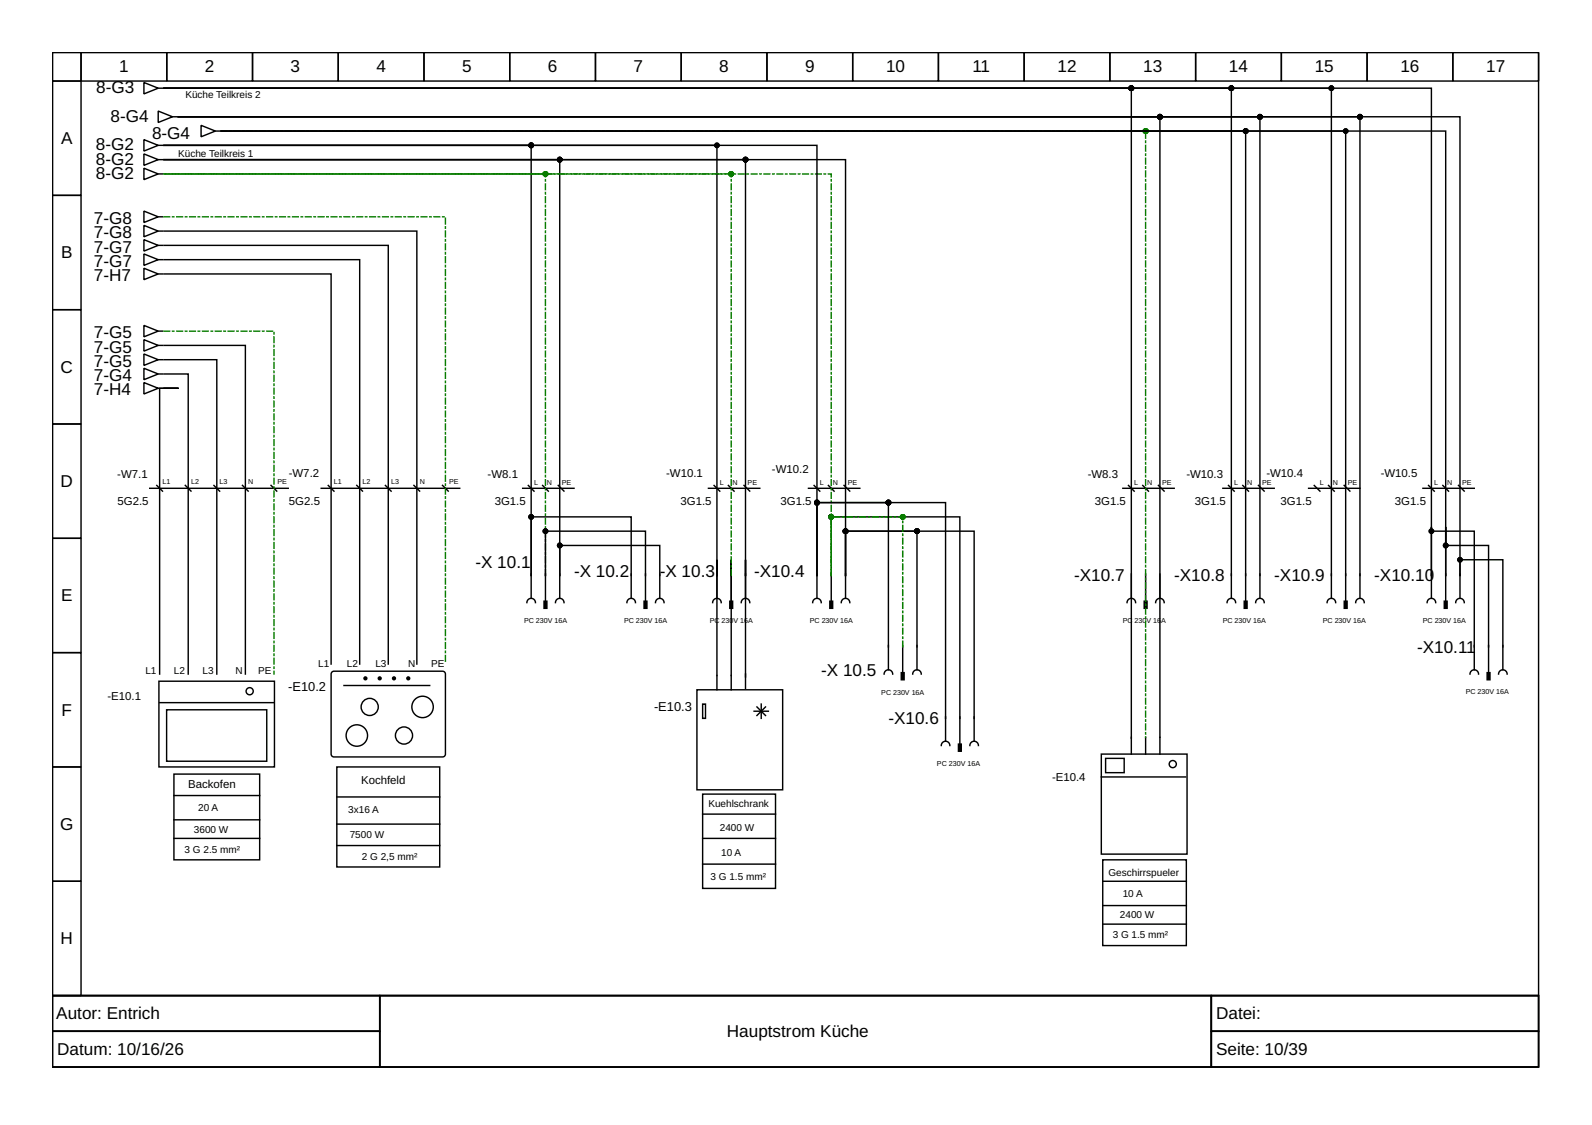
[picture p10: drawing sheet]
<svg xmlns="http://www.w3.org/2000/svg" width="297mm" height="210mm" viewBox="0 0 297 210" stroke-linecap="round" stroke-linejoin="round" font-family="sans-serif">
<g fill="none" stroke="#000" stroke-width=".27">
<path d="M9.8 9.8h277.3v176h-277.3zM9.8 9.8h5.3v5.3h-5.3zM9.8 15.1h5.3v21.4h-5.3zM15.1 9.8h16v5.3h-16zM26.9 15.4l2.6 1.1-2.6 1zM29.5 16.5h.8M30.6 16.5h180.5v121.2M30.6 16.5h217.8v90.9M30.6 16.5h199.1v90.9M30.6 16.5h236.5v90.9v-9.1v.8h8v21.6M31.1 9.8h16v5.3h-16zM47.1 9.8h16v5.3h-16z"/>
<path d="M63.1 9.8h16v5.3h-16zM79.1 9.8h16v5.3h-16zM95.1 9.8h16v5.3h-16zM111.1 9.8h16v5.3h-16zM127.1 9.8h16v5.3h-16zM143.1 9.8h16v5.3h-16zM159.1 9.8h16v5.3h-16zM175.1 9.8h16v5.3h-16zM191.1 9.8h16v5.3h-16zM207.1 9.8h16v5.3h-16zM223.1 9.8h16v5.3h-16zM239.1 9.8h16v5.3h-16z"/>
<path d="M255.1 9.8h16v5.3h-16zM271.1 9.8h16v5.3h-16zM9.8 36.5h5.3v21.3h-5.3zM26.9 31.4l2.6 1.1-2.6 1zM26.9 39.4l2.6 1.1-2.6 1zM26.9 28.7l2.6 1.1-2.6 1.1zM26.9 26.1l2.6 1-2.6 1.1zM29.5 32.5h.8M29.5 29.8h.8M29.5 27.1h.8M29.5 20.7l2.7 1.1-2.7 1.1zM30.6 29.8h108.5v96.5"/>
<path d="M30.6 27.1h103.2v101.6M30.6 27.1h68.5v80.3v-11h18.7v11M30.6 29.8h127.2v77.6M30.6 29.8h73.8v77.6v-5.6h18.7v5.6M30.6 27.1h121.8v80.3M32.2 21.8h.8M33.3 21.8h183.1v118.9M33.3 21.8h239.1v85.6v-3h8v16.3M33.3 21.8h220.4v85.6M33.3 21.8h201.8v85.6M37.5 23.4l2.7 1.1-2.7 1zM40.2 24.5h.8"/>
<path d="M41.3 24.5h191.1v82.9M41.3 24.5h228.4v82.9v-9.1v3.5h8v18.9M41.3 24.5h209.8v82.9M9.8 57.8h5.3v21.3h-5.3zM26.9 50l2.6 1.1-2.6 1.1zM26.9 47.4l2.6 1-2.6 1.1zM26.9 42.1l2.6 1-2.6 1.1zM26.9 44.7l2.6 1.1-2.6 1zM29.5 51.1h.8M29.5 48.4h.8M29.5 43.1h.8M29.5 45.8h.8"/>
<path d="M29.5 40.5h.8M30.6 48.4h36.5v75.5M30.6 43.1h47.2v80.8M30.6 51.1h31.2v72.8M30.6 45.8h41.8v78.1M9.8 79.1h5.3v21.3h-5.3zM26.9 63.4l2.6 1-2.6 1.1zM26.9 60.7l2.6 1.1-2.6 1zM26.9 68.7l2.6 1.1-2.6 1zM26.9 71.4l2.6 1-2.6 1.1zM26.9 66l2.6 1.1-2.6 1.1zM29.5 64.4h.8"/>
<path d="M29.5 61.8h.8M29.5 69.8h.8M29.5 72.4h.8M29.5 67.1h.8M30.6 69.8h4.5v56M30.6 64.4h15.2v61.4M30.6 67.1h9.9v58.7M30.6 72.4h2.7h-3.5v53.4M27.9 91.1h25.9M29.3 90.6l1 1M34.6 90.6l1 1M39.9 90.6l1.1 1"/>
<path d="M45.2 90.6l1.1 1M50.6 90.6l1 1M59.9 91.1h25.9M61.2 90.6l1.1 1M66.6 90.6l1 1M71.9 90.6l1.1 1M77.2 90.6l1.1 1M82.6 90.6l1 1M97.5 91.1h9.6M98.6 90.6l1 1M101.2 90.6l1.1 1M104.2 90.6l1 1"/>
<path d="M132.2 91.1h9.6M133.2 90.6l1.1 1M135.9 90.6l1.1 1M138.8 90.6l1.1 1M150.8 91.1h9.6M151.9 90.6l1.1 1M154.6 90.6l1 1M157.5 90.6l1 1M209.5 91.1h9.6M210.6 90.6l1 1M213.2 90.6l1.1 1M216.1 90.6l1.1 1"/>
<path d="M228.2 91.1h9.5M229.2 90.6l1.1 1M231.9 90.6l1 1M234.8 90.6l1.1 1M244.2 91.1h9.5M245.2 90.6l1.1 1M247.9 90.6l1 1M250.8 90.6l1.1 1M265.5 91.1h9.6M266.5 90.6l1.1 1M269.2 90.6l1.1 1M272.1 90.6l1.1 1"/>
<path d="M9.8 100.4h5.3v21.4h-5.3zM98.3 112.4a.8 .8 0 0 1 .8-.8 .8 .8 0 0 1 .8 .8M99.1 107.1v4.5M101.8 107.1v5.1M101.8 107.4v-8.3h18.6v8.3M103.6 112.4a.8 .8 0 0 1 .8-.8 .8 .8 0 0 1 .8 .8M104.4 107.1v4.5M117 112.4a.8 .8 0 0 1 .8-.8 .8 .8 0 0 1 .8 .8M117.8 107.1v4.5M120.4 107.1v5.1M122.3 112.4a.8 .8 0 0 1 .8-.8 .8 .8 0 0 1 .8 .8M123.1 107.1v4.5"/>
<path d="M133 112.4a.8 .8 0 0 1 .8-.8 .8 .8 0 0 1 .8 .8M133.8 107.1v4.5M136.4 107.1v5.1M136.4 107.4v-3v24.3M138.3 112.4a.8 .8 0 0 1 .8-.8 .8 .8 0 0 1 .8 .8M139.1 107.1v4.5M151.6 112.4a.8 .8 0 0 1 .8-.8 .8 .8 0 0 1 .8 .8M152.4 107.4v-13.6h24v40.2M152.4 107.4v-13.6h13.4v26.9M152.4 107.1v4.5M155.1 107.4v-11h24v37.6M155.1 107.1v5.1"/>
<path d="M157 112.4a.8 .8 0 0 1 .8-.8 .8 .8 0 0 1 .8 .8M157.8 107.4v-8.3h24v34.9M157.8 107.4v-8.3h13.3v21.6M157.8 107.1v4.5M210.3 112.4a.8 .8 0 0 1 .8-.8 .8 .8 0 0 1 .8 .8M211.1 107.1v4.5M213.8 107.1v5.1M215.6 112.4a.8 .8 0 0 1 .8-.8 .8 .8 0 0 1 .8 .8M216.4 107.1v4.5M228.9 112.4a.8 .8 0 0 1 .8-.8 .8 .8 0 0 1 .8 .8M229.7 107.1v4.5M232.4 107.1v5.1"/>
<path d="M234.3 112.4a.8 .8 0 0 1 .8-.8 .8 .8 0 0 1 .8 .8M235.1 107.1v4.5M247.6 112.4a.8 .8 0 0 1 .8-.8 .8 .8 0 0 1 .8 .8M248.4 107.1v4.5M251.1 107.1v5.1M252.9 112.4a.8 .8 0 0 1 .8-.8 .8 .8 0 0 1 .8 .8M253.7 107.1v4.5M266.3 112.4a.8 .8 0 0 1 .8-.8 .8 .8 0 0 1 .8 .8M267.1 107.1v4.5M269.7 107.1v5.1M271.6 112.4a.8 .8 0 0 1 .8-.8 .8 .8 0 0 1 .8 .8M272.4 107.1v4.5"/>
<path d="M9.8 121.8h5.3v21.3h-5.3zM29.6 127.1h21.6v16h-21.6zM29.8 131.1h21.3M31.1 132.4h18.7v9.6h-18.7zM61.9 125.5l.4-.3 20.5 .1 .3 .5-.1 15.2-.4 .2h-20.6l-.2-.5zM64.2 127.9h16M130 128.7h16v18.7h-16zM131.1 131.4h.5v2.6h-.5zM139.1 125.8v2.6M140.7 132.7h2.7M141.2 131.9l1.6 1.6M142 131.4v2.6"/>
<path d="M142.8 131.9l-1.6 1.6M165 125.8a.8 .8 0 0 1 .8-.8 .8 .8 0 0 1 .8 .8M165.8 120.4v4.6M168.4 120.4v5.1M170.3 125.8a.8 .8 0 0 1 .8-.8 .8 .8 0 0 1 .8 .8M171.1 120.4v4.6M175.6 139.1a.8 .8 0 0 1 .8-.8 .8 .8 0 0 1 .8 .8M176.4 133.8v4.5M179.1 133.8v5M181 139.1a.8 .8 0 0 1 .8-.8 .8 .8 0 0 1 .8 .8M181.8 133.8v4.5M211.1 137.6v3.1"/>
<path d="M213.8 137.6v3.1M274.3 125.8a.8 .8 0 0 1 .8-.8 .8 .8 0 0 1 .8 .8M275.1 120.4v4.6M277.7 120.4v5.1M279.6 125.8a.8 .8 0 0 1 .8-.8 .8 .8 0 0 1 .8 .8M280.4 120.4v4.6M9.8 143.1h5.3v21.3h-5.3zM32.5 144.4h15.9v16h-15.9zM32.5 156.4h15.9M32.5 153h15.9M32.5 148.4h15.9M62.8 143.1h19.2v18.7h-19.2z"/>
<path d="M62.8 157.8h19.2M62.8 153.8h19.2M62.8 148.7h19.2M131.1 148.2h13.6v17.6h-13.6zM131.1 156.4h13.6M131.1 151.9h13.6M205.5 140.7h16v18.7h-16zM205.5 145h15.7M206.3 141.5h3.5v2.7h-3.5zM9.8 164.4h5.3v21.4h-5.3zM131.1 161.2h13.6M205.8 160.4h15.5v16h-15.5z"/>
<path d="M205.8 172.4h15.5M205.8 164.4h15.5M205.8 169h15.5M9.8 185.8h277.3v13.3h-277.3zM9.8 185.8h61v6.6h-61zM9.8 192.4h61v6.7h-61zM70.8 185.8h155.2v13.3h-155.2zM226 185.8h61.1v6.6h-61.1zM226 192.4h61.1v6.7h-61.1z"/>
<circle cx="46.6" cy="129" r=".67"/>
<circle cx="66.6" cy="137.2" r="2"/>
<circle cx="69" cy="131.9" r="1.6"/>
<circle cx="75.4" cy="137.2" r="1.6"/>
<circle cx="78.8" cy="131.9" r="2"/>
<circle cx="218.8" cy="142.6" r=".67"/>
</g>
<g fill="#000" stroke="#000" stroke-width=".27">
<path d="M101.5 112.2h.5v1.3h-.5z" fill-rule="evenodd"/>
<path d="M120.2 112.2h.5v1.3h-.5z" fill-rule="evenodd"/>
<path d="M136.2 112.2h.5v1.3h-.5z" fill-rule="evenodd"/>
<path d="M154.8 112.2h.6v1.3h-.6z" fill-rule="evenodd"/>
<path d="M213.5 112.2h.5v1.3h-.5z" fill-rule="evenodd"/>
<path d="M232.1 112.2h.6v1.3h-.6z" fill-rule="evenodd"/>
<path d="M250.8 112.2h.5v1.3h-.5z" fill-rule="evenodd"/>
<path d="M269.5 112.2h.5v1.3h-.5z" fill-rule="evenodd"/>
<path d="M168.2 125.5h.5v1.3h-.5z" fill-rule="evenodd"/>
<path d="M178.8 138.8h.6v1.4h-.6z" fill-rule="evenodd"/>
<path d="M277.5 125.5h.5v1.3h-.5z" fill-rule="evenodd"/>
<circle cx="211.1" cy="16.5" r=".4"/>
<circle cx="229.7" cy="16.5" r=".4"/>
<circle cx="248.4" cy="16.5" r=".4"/>
<circle cx="99.1" cy="27.1" r=".4"/>
<circle cx="104.4" cy="29.8" r=".4"/>
<circle cx="133.8" cy="27.1" r=".4"/>
<circle cx="139.1" cy="29.8" r=".4"/>
<circle cx="216.4" cy="21.8" r=".4"/>
<circle cx="232.4" cy="24.5" r=".4"/>
<circle cx="235.1" cy="21.8" r=".4"/>
<circle cx="251.1" cy="24.5" r=".4"/>
<circle cx="253.7" cy="21.8" r=".4"/>
<circle cx="99.1" cy="96.4" r=".4"/>
<circle cx="101.8" cy="99.1" r=".4"/>
<circle cx="152.4" cy="93.8" r=".4"/>
<circle cx="155.1" cy="96.4" r=".4"/>
<circle cx="157.8" cy="99.1" r=".4"/>
<circle cx="165.8" cy="93.8" r=".4"/>
<circle cx="171.1" cy="99.1" r=".4"/>
<circle cx="267.1" cy="99.1" r=".4"/>
<circle cx="104.4" cy="101.8" r=".4"/>
<circle cx="269.7" cy="101.8" r=".4"/>
<circle cx="272.4" cy="104.4" r=".4"/>
<circle cx="68.2" cy="126.6" r=".27"/>
<circle cx="70.8" cy="126.6" r=".27"/>
<circle cx="73.5" cy="126.6" r=".27"/>
<circle cx="76.2" cy="126.6" r=".27"/>
</g>
<path d="M41.3 24.5h172.5v113.1M30.6 40.5h52.5v83.4M30.6 61.8h20.5v64M101.8 107.4v-74.9h-71.2M136.4 107.4v-74.9h-105.8M155.1 107.4v-74.9h-124.5M168.4 120.7v-24.3h-13.3v11" fill="none" stroke="#087c00" stroke-width=".27" stroke-dasharray="1.1 .5 .3 .5"/>
<g fill="#087c00" stroke="#087c00" stroke-width=".27">
<circle cx="213.8" cy="24.5" r=".4"/>
<circle cx="168.4" cy="96.4" r=".4"/>
<circle cx="155.1" cy="96.4" r=".4"/>
<circle cx="101.8" cy="32.5" r=".4"/>
<circle cx="136.4" cy="32.5" r=".4"/>
</g>
<g font-size="3.2">
<text x="18" y="17.4">8-G3</text>
<text x="22.2" y="13.5">1</text>
<text x="38.2" y="13.5">2</text>
<text x="54.2" y="13.5">3</text>
<text x="70.2" y="13.5">4</text>
<text x="86.2" y="13.5">5</text>
<text x="102.2" y="13.5">6</text>
<text x="118.2" y="13.5">7</text>
<text x="134.2" y="13.5">8</text>
<text x="150.2" y="13.5">9</text>
<text x="165.3" y="13.5">10</text>
<text x="181.4" y="13.5">11</text>
<text x="197.3" y="13.5">12</text>
<text x="213.3" y="13.5">13</text>
<text x="229.3" y="13.5">14</text>
<text x="245.3" y="13.5">15</text>
<text x="261.3" y="13.5">16</text>
<text x="277.3" y="13.5">17</text>
<text x="20.6" y="22.7">8-G4</text>
<text x="11.4" y="26.9">A</text>
<text x="17.9" y="28.1">8-G2</text>
<text x="28.4" y="25.9">8-G4</text>
<text x="17.9" y="33.4">8-G2</text>
<text x="17.9" y="30.7">8-G2</text>
<text x="17.5" y="41.8">7-G8</text>
<text x="17.5" y="44.4">7-G8</text>
<text x="17.5" y="47.1">7-G7</text>
<text x="11.4" y="48.2">B</text>
<text x="17.5" y="52.4">7-H7</text>
<text x="17.5" y="49.8">7-G7</text>
<text x="17.5" y="65.8">7-G5</text>
<text x="17.5" y="63.1">7-G5</text>
<text x="11.3" y="69.5">C</text>
<text x="17.5" y="71.1">7-G4</text>
<text x="17.5" y="68.4">7-G5</text>
<text x="17.5" y="73.8">7-H4</text>
<text x="11.3" y="90.8">D</text>
<text x="88.7" y="106.1">-X 10.1</text>
<text x="107.1" y="107.7">-X 10.2</text>
<text x="123.1" y="107.7">-X 10.3</text>
<text x="140.7" y="107.7">-X10.4</text>
<text x="11.4" y="112.2">E</text>
<text x="200.4" y="108.4">-X10.7</text>
<text x="219.1" y="108.4">-X10.8</text>
<text x="237.7" y="108.4">-X10.9</text>
<text x="256.4" y="108.4">-X10.10</text>
<text x="264.4" y="121.8">-X10.11</text>
<text x="153.2" y="126">-X 10.5</text>
<text x="11.5" y="133.5">F</text>
<text x="165.8" y="135.1">-X10.6</text>
<text x="11.2" y="154.8">G</text>
<text x="11.3" y="176.2">H</text>
<text x="10.5" y="190.2">Autor: Entrich</text>
<text x="226.9" y="190.2">Datei:</text>
<text x="10.7" y="196.8">Datum: 10/16/26</text>
<text x="135.6" y="193.5">Hauptstrom Küche</text>
<text x="226.9" y="196.8">Seite: 10/39</text>
</g>
<g font-size="2.4">
<text x="53.8" y="129">-E10.2</text>
<text x="122" y="132.7">-E10.3</text>
</g>
<g font-size="2.1">
<text x="21.9" y="89.2">-W7.1</text>
<text x="53.9" y="89">-W7.2</text>
<text x="91" y="89.2">-W8.1</text>
<text x="124.3" y="89">-W10.1</text>
<text x="144" y="88.2">-W10.2</text>
<text x="203" y="89.2">-W8.3</text>
<text x="221.3" y="89.2">-W10.3</text>
<text x="236.3" y="89">-W10.4</text>
<text x="257.6" y="89">-W10.5</text>
<text x="21.9" y="94.3">5G2.5</text>
<text x="53.9" y="94.3">5G2.5</text>
<text x="92.3" y="94.3">3G1.5</text>
<text x="127" y="94.3">3G1.5</text>
<text x="145.6" y="94.3">3G1.5</text>
<text x="204.3" y="94.3">3G1.5</text>
<text x="222.9" y="94.3">3G1.5</text>
<text x="238.9" y="94.3">3G1.5</text>
<text x="260.3" y="94.3">3G1.5</text>
<text x="20.1" y="130.6">-E10.1</text>
<text x="35.1" y="147.1">Backofen</text>
<text x="67.4" y="146.3">Kochfeld</text>
<text x="196.3" y="145.8">-E10.4</text>
</g>
<g font-size="1.9">
<text x="34.6" y="18.3">Küche Teilkreis 2</text>
<text x="33.3" y="29.3">Küche Teilkreis 1</text>
<text x="27.1" y="125.8">L1</text>
<text x="32.5" y="125.8">L2</text>
<text x="37.8" y="125.8">L3</text>
<text x="43.9" y="125.8">N</text>
<text x="48.2" y="125.8">PE</text>
<text x="59.4" y="124.4">L1</text>
<text x="64.7" y="124.4">L2</text>
<text x="70" y="124.4">L3</text>
<text x="76.2" y="124.4">N</text>
<text x="80.4" y="124.4">PE</text>
<text x="36.2" y="155.4">3600 W</text>
<text x="37" y="151.4">20 A</text>
<text x="65" y="151.6">3x16 A</text>
<text x="132.2" y="150.6">Kuehlschrank</text>
<text x="134.3" y="155.1">2400 W</text>
<text x="34.5" y="159.1">3 G 2.5 mm²</text>
<text x="65.2" y="156.3">7500 W</text>
<text x="67.5" y="160.4">2 G 2,5 mm²</text>
<text x="134.6" y="159.6">10 A</text>
<text x="132.6" y="164.2">3 G 1.5 mm²</text>
<text x="206.8" y="163.4">Geschirrspueler</text>
<text x="209.5" y="167.4">10 A</text>
<text x="209" y="171.4">2400 W</text>
<text x="207.6" y="175.1">3 G 1.5 mm²</text>
</g>
<g font-size="1.3">
<text x="30.3" y="90.3">L1</text>
<text x="35.7" y="90.3">L2</text>
<text x="41" y="90.3">L3</text>
<text x="46.3" y="90.3">N</text>
<text x="51.8" y="90.3">PE</text>
<text x="62.3" y="90.3">L1</text>
<text x="67.6" y="90.3">L2</text>
<text x="73" y="90.3">L3</text>
<text x="78.3" y="90.3">N</text>
<text x="83.8" y="90.3">PE</text>
<text x="99.6" y="90.6">L</text>
<text x="102" y="90.6">N</text>
<text x="104.8" y="90.6">PE</text>
<text x="134.3" y="90.6">L</text>
<text x="136.7" y="90.6">N</text>
<text x="139.5" y="90.6">PE</text>
<text x="153" y="90.6">L</text>
<text x="155.4" y="90.6">N</text>
<text x="158.2" y="90.6">PE</text>
<text x="211.6" y="90.6">L</text>
<text x="214" y="90.6">N</text>
<text x="216.8" y="90.6">PE</text>
<text x="230.3" y="90.6">L</text>
<text x="232.7" y="90.6">N</text>
<text x="235.5" y="90.6">PE</text>
<text x="246.3" y="90.6">L</text>
<text x="248.7" y="90.6">N</text>
<text x="251.5" y="90.6">PE</text>
<text x="267.6" y="90.6">L</text>
<text x="270" y="90.6">N</text>
<text x="272.8" y="90.6">PE</text>
<text x="97.8" y="116.3">PC 230V 16A</text>
<text x="116.4" y="116.3">PC 230V 16A</text>
<text x="132.4" y="116.3">PC 230V 16A</text>
<text x="151.1" y="116.3">PC 230V 16A</text>
<text x="209.5" y="116.2">PC</text>
<text x="211.7" y="116.2">230</text>
<text x="213.9" y="116.2">V 16</text>
<text x="216.6" y="116.2">A</text>
<text x="228.1" y="116.2">PC 230V 16A</text>
<text x="246.8" y="116.2">PC 230V 16A</text>
<text x="265.5" y="116.2">PC 230V 16A</text>
<text x="164.4" y="129.6">PC 230V 16A</text>
<text x="273.5" y="129.5">PC 230V 16A</text>
<text x="174.8" y="142.8">PC 230V 16A</text>
</g>
</svg>
